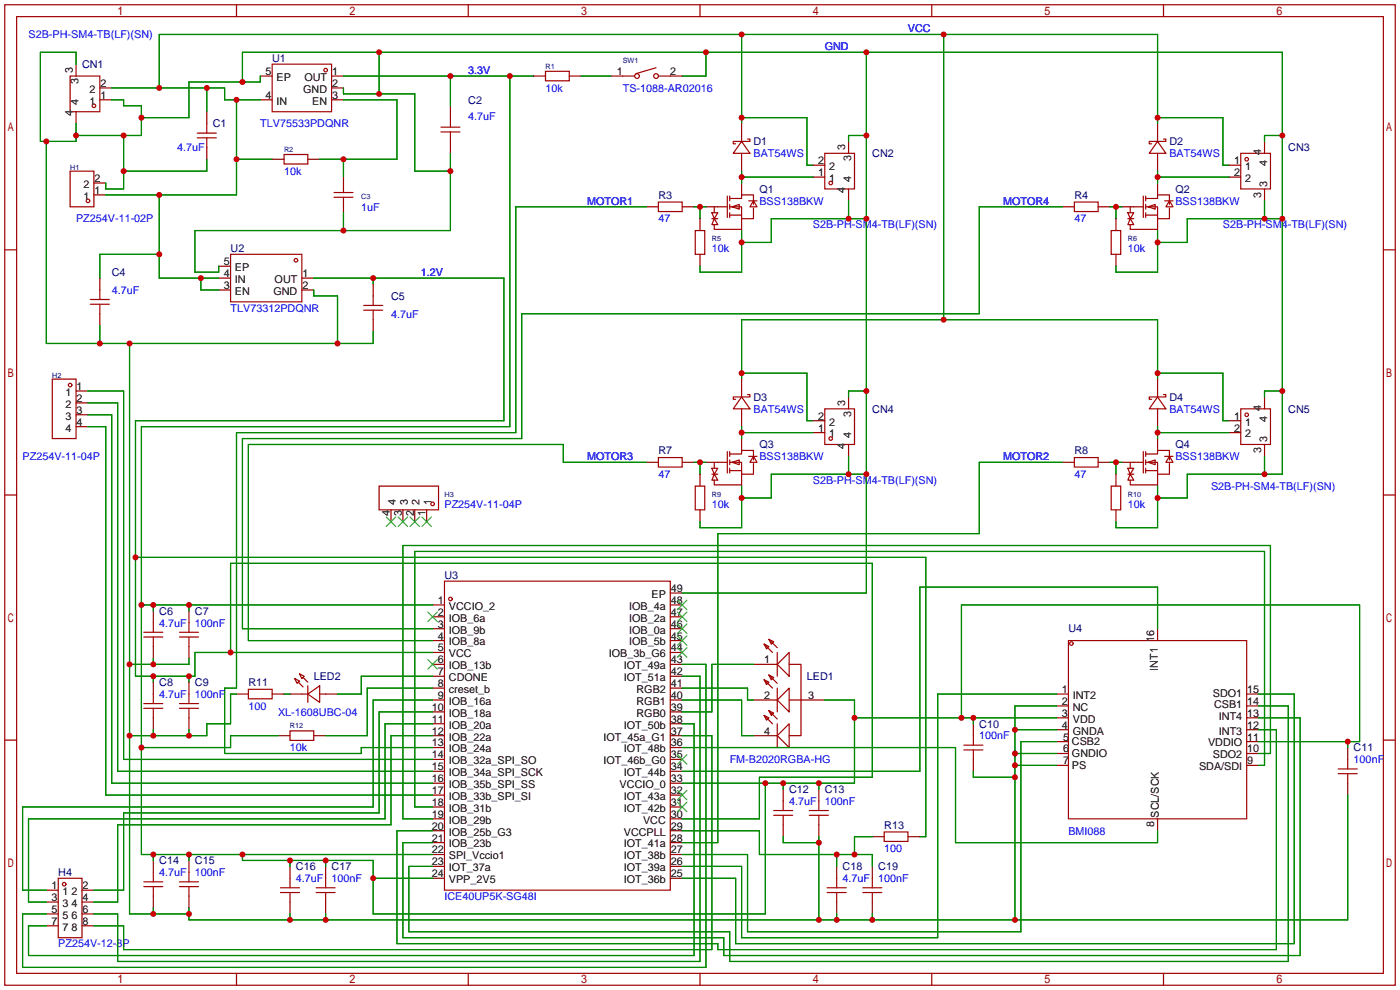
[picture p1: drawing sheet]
<svg xmlns="http://www.w3.org/2000/svg" width="299mm" height="212mm" viewBox="0 0 299 212" stroke-linecap="round" stroke-linejoin="round" font-family="sans-serif">
<g fill="none" stroke="#a10000" stroke-width=".25">
<path d="M1 1h297.2v209.6h-297.2zM3.6 3.6h292.1v204.4h-292.1zM15 16.3h6.3v7.6h-6.3zM50.5 1v2.6M58.2 13.7h12.7v10.2h-12.7zM100.1 1v2.6M116.6 15.2h5.1v2.1h-5.1zM133.1 16.3h2.5M140.2 14.5l-4.3 1.2M140.7 16.3h2.6M149.6 1v2.6M199.1 1v2.6"/>
<path d="M248.7 1v2.6M15 36.6h5.1v7.6h-5.1zM42.2 29.5h4M42.2 28.4h4M44.2 26.4v2M44.2 29.5v2M60.7 33h5.1v2.1h-5.1zM94.2 28.2h4.1M94.2 27.2h4.1M96.3 25.1v2.1M96.3 28.2v2M158.5 30.2l1.8 2.6h-3.6z"/>
<path d="M158.5 29v1.2M158.5 32.8v1.2M159.8 29.7h.5v.5h-3.6v.5h.5M176.3 32.8h6.3v7.6h-6.3zM247.4 30.2l1.8 2.6h-3.6zM247.4 29v1.2M247.4 32.8v1.2M248.7 29.7h.5v.5h-3.6v.5h.5M265.2 32.8h6.3v7.6h-6.3zM1 53.4h2.6M49.3 54.4h15.2v10.1h-15.2zM71.4 42.2h4"/>
<path d="M71.4 41.1h4M73.4 40.4v.7M73.4 42.2v.7M140.7 43.2h5.1v2h-5.1zM148.6 49.3h2v5.1h-2zM152.1 45.5h1.3l-.7 1.2zM152.1 46.7h1.3M152.7 46.7l.7 1.3h-1.3zM152.7 48v1h5.8M152.7 44.2v1.3M153.4 44.2h2M155.4 41.9v4.6"/>
<path d="M156 42.4h2.5v-.7h2.5v2M156 44.2h2.5v2.5h2.5v-2.3M156 46h2.5M156 41.9v1M156 43.7v1M156 45.5v1M156.5 44.2l1.5-.5v1zM160 42.9h1.8M161 42.9l.8 1.3h-1.5zM229.6 43.2h5.1v2h-5.1zM237.5 49.3h2v5.1h-2zM241 45.5h1.3l-.7 1.2z"/>
<path d="M241 46.7h1.3M241.6 46.7l.7 1.3h-1.3zM241.6 48v1h5.8M241.6 44.2v1.3M242.3 44.2h2M244.3 41.9v4.6M244.9 42.4h2.5v-.7h2.5v2M244.9 44.2h2.5v2.5h2.5v-2.3M244.9 46h2.5M244.9 41.9v1M244.9 43.7v1M244.9 45.5v1"/>
<path d="M245.4 44.2l1.5-.5v1zM248.9 42.9h1.8M249.9 42.9l.8 1.3h-1.5zM295.7 53.4h2.5M19.3 65h4.1M19.3 64h4.1M21.3 62v2M21.3 65v2.1M77.7 66.3h4.1M77.7 65.3h4.1M79.8 63.2v2.1M79.8 66.3v2"/>
<path d="M11.2 81h5.1v12.7h-5.1zM140.7 97.8h5.1v2h-5.1zM152.7 98.8v1.3M153.4 98.8h2M155.4 96.5v4.6M156 97h2.5v-.7h2.5v2M156 98.8h2.5v2.5h2.5v-2.2M156 96.5v1M156 98.3v1M156.5 98.8l1.5-.5v1zM158.5 84.8l1.8 2.6h-3.6zM158.5 83.6v1.2"/>
<path d="M158.5 87.4v1.2M159.8 84.3h.5v.5h-3.6v.5h.5M160 97.5h1.8M161 97.5l.8 1.3h-1.5zM176.3 87.4h6.3v7.6h-6.3zM229.6 97.8h5.1v2h-5.1zM241.6 98.8v1.3M242.3 98.8h2M244.3 96.5v4.6M244.9 97h2.5v-.7h2.5v2M244.9 98.8h2.5v2.5h2.5v-2.2M244.9 96.5v1"/>
<path d="M244.9 98.3v1M245.4 98.8l1.5-.5v1zM247.4 84.8l1.8 2.6h-3.6zM247.4 83.6v1.2M247.4 87.4v1.2M248.7 84.3h.5v.5h-3.6v.5h.5M248.9 97.5h1.8M249.9 97.5l.8 1.3h-1.5zM265.2 87.4h6.3v7.6h-6.3zM1 105.8h2.6M81 103.9h12.7v5.1h-12.7zM148.6 103.9h2v5.1h-2z"/>
<path d="M152.1 100.1h1.3l-.7 1.2zM152.1 101.3h1.3M152.7 101.3l.7 1.3h-1.3zM152.7 102.6v1h5.8M156 100.6h2.5M156 100.1v1M237.5 103.9h2v5.1h-2zM241 100.1h1.3l-.7 1.2zM241 101.3h1.3M241.6 101.3l.7 1.3h-1.3zM241.6 102.6v1h5.8M244.9 100.1v1"/>
<path d="M244.9 100.6h2.5M295.7 105.8h2.5M30.7 136.1h4.1M30.7 135.1h4.1M32.8 133.1v2M32.8 136.1v2.1M38.4 136.1h4M38.4 135.1h4M40.4 133.1v2M40.4 136.1v2.1M95 124.2h48.3v66h-48.3zM163.3 137.7l1 .5-.5 .5z"/>
<path d="M163.3 137.7l1.8 1.7M164.3 136.7l1.1 .5-.6 .5zM164.3 136.7l1.8 1.7M166.1 139.4v5.1M168.7 139.4v5.1l-2.6-2.5zM228.3 136.9h38.1v38.1h-38.1zM1 158.2h2.6M30.7 151.4h4.1M30.7 150.4h4.1M32.8 148.3v2.1M32.8 151.4v2M38.4 151.4h4"/>
<path d="M38.4 150.4h4M40.4 148.3v2.1M40.4 151.4v2M53.1 147.3h5.1v2.1h-5.1zM62 156.2h5.1v2h-5.1zM63 145l1 .5-.5 .6zM63.8 145.8l1 1M64 144l1 .5-.5 .5zM64.5 148.3h1.3M64.8 144.8l1 1M65.8 148.3l2.5-1.7v3.5zM65.8 146.6v3.5"/>
<path d="M68.3 148.3h1.3M163.3 145.3l1 .5-.5 .5zM163.3 152.9l1 .5-.5 .5zM163.3 145.3l1.8 1.8M163.3 152.9l1.8 1.8M164.3 144.3l1.1 .5-.6 .5zM164.3 151.9l1.1 .5-.6 .5zM164.3 144.3l1.8 1.8M164.3 151.9l1.8 1.8M166.1 147.1v5M166.1 154.7v5.1M168.7 147.1v5l-2.6-2.5z"/>
<path d="M168.7 154.7v5.1l-2.6-2.6zM168.7 142h2.5v15.2h-2.5M168.7 149.6h2.5M206 159.3h4.1M208 157.2v2.1M295.7 158.2h2.5M165.4 174.2h4M165.4 173.2h4M167.4 171.2v2M167.4 174.2v2.1M173 174.2h4M173 173.2h4"/>
<path d="M175 171.2v2M175 174.2v2.1M189 177.8h5.1v2h-5.1zM206 160.3h4.1M208 160.3v2M286 164.3h4.1M286 165.4h4.1M288 162.3v2M288 165.4v2M12.4 187.7h5.1v12.7h-5.1zM30.7 189.5h4.1M30.7 188.5h4.1"/>
<path d="M32.8 186.4v2.1M32.8 189.5v2M38.4 189.5h4M38.4 188.5h4M40.4 186.4v2.1M40.4 189.5v2M59.9 190.8h4.1M59.9 189.7h4.1M62 187.7v2M62 190.8v2M67.6 190.8h4M67.6 189.7h4"/>
<path d="M69.6 187.7v2M69.6 190.8v2M176.8 190.8h4M176.8 189.7h4M178.8 187.7v2M178.8 190.8v2M184.4 190.8h4.1M184.4 189.7h4.1M186.4 187.7v2M186.4 190.8v2M50.5 208v2.6M100.1 208v2.6"/>
<path d="M149.6 208v2.6M199.1 208v2.6M248.7 208v2.6"/>
<circle cx="69.6" cy="15" r=".38"/>
<circle cx="136.1" cy="16.3" r=".51"/>
<circle cx="140.2" cy="16.3" r=".51"/>
<circle cx="20.1" cy="22.6" r=".38"/>
<circle cx="177.5" cy="39.1" r=".38"/>
<circle cx="266.4" cy="34" r=".38"/>
<circle cx="18.8" cy="42.9" r=".38"/>
<circle cx="63.2" cy="55.6" r=".38"/>
<circle cx="15" cy="82.3" r=".38"/>
<circle cx="177.5" cy="93.7" r=".38"/>
<circle cx="266.4" cy="88.6" r=".38"/>
<circle cx="92.5" cy="107.7" r=".38"/>
<circle cx="96.3" cy="128" r=".38"/>
<circle cx="229" cy="137.5" r=".38"/>
<circle cx="13.7" cy="189" r=".38"/>
</g>
<g fill="none" stroke="#870000" stroke-width=".25">
<path d="M16.3 13.7v2.6M21.3 18.8h2.6M55.6 16.3h2.6M70.9 16.3h2.5M70.9 18.8h2.5M114 16.3h2.6M121.7 16.3h2.5M130.6 16.3h2.5M143.3 16.3h2.5M16.3 23.9v2.5M20.1 39.1h2.5M21.3 21.3h2.6"/>
<path d="M44.2 23.9v2.5M44.2 31.5v2.5M55.6 21.3h2.6M58.2 34h2.5M65.8 34h2.5M70.9 21.3h2.5M73.4 37.8v2.6M96.3 22.6v2.5M96.3 30.2v2.6M158.5 26.4v2.6M158.5 34v2.6M158.5 39.1v2.6"/>
<path d="M173.7 35.3h2.6M173.7 37.8h2.6M181.4 30.2v2.6M247.4 26.4v2.6M247.4 34v2.6M247.4 39.1v2.6M262.6 35.3h2.6M262.6 37.8h2.6M270.3 30.2v2.6M20.1 41.7h2.5M21.3 59.4v2.6M46.7 59.4h2.6"/>
<path d="M46.7 56.9h2.6M64.5 59.4h2.6M73.4 42.9v2.6M138.2 44.2h2.5M145.8 44.2h2.5M149.6 46.7v2.6M149.6 54.4v2.5M150.9 44.2h2.5M158.5 46.7v2.6M181.4 40.4v2.5M227.1 44.2h2.5M234.7 44.2h2.5"/>
<path d="M238.5 46.7v2.6M238.5 54.4v2.5M239.8 44.2h2.5M247.4 46.7v2.6M270.3 40.4v2.5M21.3 67.1v2.5M46.7 62h2.6M64.5 62h2.6M79.8 60.7v2.5M79.8 68.3v2.6M16.3 83.6h2.5M16.3 86.1h2.5"/>
<path d="M16.3 88.6h2.5M16.3 91.2h2.5M138.2 98.8h2.5M145.8 98.8h2.5M150.9 98.8h2.5M158.5 81v2.6M158.5 88.6v2.6M158.5 93.7v2.6M173.7 89.9h2.6M173.7 92.5h2.6M181.4 84.8v2.6M181.4 95v2.5"/>
<path d="M227.1 98.8h2.5M234.7 98.8h2.5M239.8 98.8h2.5M247.4 81v2.6M247.4 88.6v2.6M247.4 93.7v2.6M262.6 89.9h2.6M262.6 92.5h2.6M270.3 84.8v2.6M270.3 95v2.5M83.6 109v2.5M86.1 109v2.5"/>
<path d="M88.6 109v2.5M91.2 109v2.5M149.6 101.3v2.6M149.6 109v2.5M158.5 101.3v2.6M238.5 101.3v2.6M238.5 109v2.5M247.4 101.3v2.6M32.8 130.6v2.5M32.8 138.2v2.5M40.4 130.6v2.5M40.4 138.2v2.5"/>
<path d="M92.5 129.3h2.5M92.5 131.8h2.5M92.5 134.4h2.5M92.5 136.9h2.5M92.5 139.4h2.5M143.3 129.3h2.5M143.3 131.8h2.5M143.3 134.4h2.5M143.3 136.9h2.5M143.3 139.4h2.5M143.3 126.7h2.5M247.4 134.4v2.5"/>
<path d="M32.8 145.8v2.5M32.8 153.4v2.6M40.4 145.8v2.5M40.4 153.4v2.6M50.5 148.3h2.6M58.2 148.3h2.5M59.4 157.2h2.6M62 148.3h2.5M67.1 157.2h2.5M69.6 148.3h2.5M92.5 142h2.5M92.5 144.5h2.5"/>
<path d="M92.5 147.1h2.5M92.5 149.6h2.5M92.5 152.1h2.5M92.5 154.7h2.5M92.5 157.2h2.5M92.5 159.8h2.5M143.3 142h2.5M143.3 144.5h2.5M143.3 147.1h2.5M143.3 149.6h2.5M143.3 152.1h2.5M143.3 154.7h2.5"/>
<path d="M143.3 157.2h2.5M143.3 159.8h2.5M161 142h5.1M161 149.6h5.1M161 157.2h5.1M171.2 149.6h5.1M208 154.7v2.5M225.8 148.3h2.5M225.8 150.9h2.5M225.8 153.4h2.5M225.8 156h2.5M225.8 158.5h2.5"/>
<path d="M266.4 148.3h2.6M266.4 150.9h2.6M266.4 153.4h2.6M266.4 156h2.6M266.4 158.5h2.6M288 159.8v2.5M92.5 162.3h2.5M92.5 164.8h2.5M92.5 167.4h2.5M92.5 169.9h2.5M92.5 172.5h2.5M92.5 175h2.5"/>
<path d="M92.5 177.5h2.5M143.3 162.3h2.5M143.3 164.8h2.5M143.3 167.4h2.5M143.3 169.9h2.5M143.3 172.5h2.5M143.3 175h2.5M143.3 177.5h2.5M167.4 168.7v2.5M167.4 176.3v2.5M175 168.7v2.5M175 176.3v2.5"/>
<path d="M186.4 178.8h2.6M194.1 178.8h2.5M208 162.3v2.5M225.8 161h2.5M225.8 163.6h2.5M247.4 175v2.5M266.4 161h2.6M266.4 163.6h2.6M288 167.4v2.5M9.9 190.2h2.5M9.9 197.9h2.5M9.9 192.8h2.5"/>
<path d="M9.9 195.3h2.5M17.5 190.2h2.6M17.5 197.9h2.6M17.5 192.8h2.6M17.5 195.3h2.6M32.8 183.9v2.5M32.8 191.5v2.6M40.4 183.9v2.5M40.4 191.5v2.6M62 185.2v2.5M62 192.8v2.5M69.6 185.2v2.5"/>
<path d="M69.6 192.8v2.5M92.5 180.1h2.5M92.5 182.6h2.5M92.5 185.2h2.5M92.5 187.7h2.5M143.3 180.1h2.5M143.3 182.6h2.5M143.3 185.2h2.5M143.3 187.7h2.5M178.8 185.2v2.5M178.8 192.8v2.5M186.4 185.2v2.5"/>
<path d="M186.4 192.8v2.5"/>
</g>
<g fill="none" stroke="#3c3" stroke-width=".25">
<path d="M82.5 110.5l2.1 2M84.6 110.5l-2.1 2M85.1 110.5l2 2M87.1 110.5l-2 2M87.6 110.5l2.1 2M89.7 110.5l-2.1 2M90.2 110.5l2 2M92.2 110.5l-2 2M91.4 130.8l2.1 2M93.5 130.8l-2.1 2M144.8 138.4l2 2.1M144.8 135.9l2 2"/>
<path d="M144.8 133.4l2 2M144.8 130.8l2 2M144.8 128.3l2 2M146.8 138.4l-2 2.1M146.8 135.9l-2 2M146.8 133.4l-2 2M146.8 130.8l-2 2M146.8 128.3l-2 2M91.4 141l2.1 2M93.5 141l-2.1 2M144.8 171.5l2 2M144.8 168.9l2 2"/>
<path d="M144.8 161.3l2 2M146.8 171.5l-2 2M146.8 168.9l-2 2M146.8 161.3l-2 2"/>
</g>
<g fill="none" stroke="#008700" stroke-width=".25">
<path d="M16.3 13.7v-2.5h-7.7v19h7.7v-3.8M23.9 18.8h24.1v2.5h7.6M34 18.8v-11.4h213.4v19M44.2 18.8v5.1M51.8 17.5v-6.3h222.3v90.1h-20.4v5.1h-6.3M55.6 16.3v1.2h-15.2v7.6h-10.2M73.4 18.8v1.3h15.2v16.5h7.7M73.4 16.3h40.6M81 11.2v8.9M96.3 16.3v6.3M109 16.3v74.9h-78.8v91.4h62.3M124.2 16.3h6.4"/>
<path d="M150.9 11.2v5.1h-5.1M158.5 7.4v19M185.2 11.2v115.5h-39.4M201.7 7.4v60.9M9.9 30.2v43.2h69.9v-2.5M23.9 21.3h2.5v1.3h3.8v6.4h-13.9M26.4 29v11.4h-3.8v-1.3M44.2 34v2.6h-17.8M50.5 21.3v20.4h-27.9M50.5 34h7.7M73.4 21.3h11.4v12.7h-16.5M73.4 34v3.8"/>
<path d="M96.3 32.8v16.5h-54.6v8.9h5v-1.3M158.5 36.6v2.5M158.5 25.1h14v10.2h1.2M158.5 37.8h15.2M185.2 29h-3.8v1.2M247.4 25.1h14v10.2h1.2M247.4 36.6v2.5M247.4 37.8h15.2M274.1 29h-3.8v1.2M34 41.7v17.7h12.7M34 54.4h-12.7v5M42.9 59.4v2.6h3.8"/>
<path d="M67.1 59.4h40.6v30.5h-78.7v54.6h12.7v-5.1h50.8M73.4 45.5v3.8M79.8 59.4v1.3M138.2 44.2h-28v48.3h-59.7v54.6h-2.5v13.9h29.2v-1.2h15.3M148.3 44.2h2.6M149.6 44.2v2.5M158.5 49.3v8.9h-8.9v-1.3M181.4 42.9v3.8M185.2 46.7h-20.4v5.1h-6.3M227.1 44.2h-17.8v22.9h-97.8v26.6h-59.7v40.7h40.7M237.2 44.2h2.6M238.5 44.2v2.5"/>
<path d="M247.4 49.3v8.9h-8.9v-1.3M270.3 42.9v3.8M274.1 46.7h-20.4v5.1h-6.3M21.3 69.6v3.8M27.7 73.4v121.9h12.7M67.1 62v1.2h5v10.2M158.5 79.8h14v10.1h1.2M247.4 79.8h14v10.1h1.2M18.8 86.1h6.3v78.7h67.4M18.8 88.6h5.1v78.8h68.6M18.8 91.2h3.8v78.7h69.9M18.8 83.6h7.6v78.7h66.1"/>
<path d="M138.2 98.8h-17.8v-3.8h-67.3v41.9h39.4M148.3 98.8h2.6M149.6 98.8v2.5M158.5 81v-12.7h88.9v12.7M158.5 91.2v2.5M158.5 92.5h15.2M181.4 97.5v3.8M185.2 83.6h-3.8v1.2M227.1 98.8h-17.8v15.2h-55.9v66.1h-7.6M237.2 98.8h2.6M238.5 98.8v2.5M247.4 91.2v2.5"/>
<path d="M247.4 92.5h15.2M270.3 97.5v3.8M274.1 83.6h-3.8v1.2M29 119.1h168.9v59.7h-1.3M158.5 103.9v8.9h-8.9v-1.3M185.2 101.3h-20.4v5.1h-6.3M247.4 103.9v8.9h-8.9v-1.3M30.2 129.3h62.3M32.8 129.3v1.3M40.4 129.3v1.3M49.3 139.4v-19h137.1v45.7h-24.1v8.9h-16.5M247.4 134.4v-8.9h-50.8v39.3h-50.8"/>
<path d="M32.8 140.7v1.3M32.8 144.5v1.3M32.8 156v1.2M40.4 140.7v1.3h-12.7M40.4 144.5v1.3M40.4 156v1.2M50.5 148.3h-1.2v6.4h-5.1v2.5h-16.5M59.4 157.2h-10.1v2.6h-19.1M60.7 148.3h1.3M92.5 149.6h-12.7v22.9h-75v17.7h5.1M92.5 144.5h-15.3v3.8h-5.1M92.5 154.7h-10.2v20.3h-76.2v17.8h3.8"/>
<path d="M92.5 147.1h-14v10.1h-8.9M92.5 157.2h-8.9v19.1h-58.5v16.5h-5M92.5 152.1h-11.5v21.6h-54.6v16.5h-6.3M145.8 149.6h12.7v7.6h2.5M145.8 159.8h58.4v20.3h43.2v-2.6M145.8 144.5h3.8v61h-124.5v-10.2h-5M145.8 147.1h14v2.5h1.2M145.8 157.2h6.3v45.7h-125.7v-5h-6.3M145.8 142h5.1v64.8h-146.1v-11.5h5.1M145.8 154.7h2.5v49.5h-142.2v-6.3h3.8M161 142h-8.9v10.1h-6.3M176.3 149.6h6.3v17.8h-36.8"/>
<path d="M182.6 153.4h43.2M205.5 153.4v-24.1h85.1v29.2h-21.6M208 153.4v1.3M216.9 156h8.9M225.8 148.3h-25.4v52.1h-41.9v-15.2h-12.7M225.8 158.5h-7.6v40.6h-58.4v-16.5h-14M225.8 150.9h-8.9v45.7M269 156h3.8v46.9h-119.4v-1.2h-68.6v-24.2h7.7M269 148.3h7.6v53.4h-119.4v-14h-11.4M269 153.4h8.9v50.8h-123.2v-3.8h-68.6v-20.3h6.4M269 150.9h6.3v54.6h-119.3v-6.4h-68.6v-13.9h5.1M288 158.5v1.3"/>
<path d="M145.8 177.5h16.5v5.1h24.1v2.6M163.6 167.4v27.9h-83.8v-11.4h-28v-1.3M167.4 167.4v1.3M167.4 178.8v1.3h7.6M175 167.4v1.3M175 178.8v17.8M186.4 178.8h-3.8v3.8M208 164.8v1.3h8.9M216.9 161h8.9M216.9 163.6h8.9M269 161h2.5v-44.4h-185.4v58.4h6.4M269 163.6h1.3v-45.7h-181.7v54.6h3.9"/>
<path d="M288 169.9v26.7h-247.6v-2.5M32.8 182.6v1.3M32.8 194.1v1.2M40.4 182.6v1.3M62 183.9v1.3M62 195.3v1.3M69.6 183.9v1.3M69.6 195.3v1.3M79.8 187.7h12.7M178.8 182.6v2.6M178.8 195.3v1.3M186.4 195.3v1.3"/>
</g>
<g fill="#c00">
<circle cx="50.5" cy="21.3" r=".63"/>
<circle cx="44.2" cy="18.8" r=".63"/>
<circle cx="34" cy="18.8" r=".63"/>
<circle cx="158.5" cy="7.4" r=".63"/>
<circle cx="158.5" cy="25.1" r=".63"/>
<circle cx="201.7" cy="7.4" r=".63"/>
<circle cx="247.4" cy="25.1" r=".63"/>
<circle cx="201.7" cy="68.3" r=".63"/>
<circle cx="247.4" cy="79.8" r=".63"/>
<circle cx="158.5" cy="79.8" r=".63"/>
<circle cx="50.5" cy="34" r=".63"/>
<circle cx="34" cy="41.7" r=".63"/>
<circle cx="34" cy="54.4" r=".63"/>
<circle cx="42.9" cy="59.4" r=".63"/>
<circle cx="73.4" cy="34" r=".63"/>
<circle cx="79.8" cy="59.4" r=".63"/>
<circle cx="29" cy="119.1" r=".63"/>
<circle cx="32.8" cy="144.5" r=".63"/>
<circle cx="40.4" cy="144.5" r=".63"/>
<circle cx="49.3" cy="139.4" r=".63"/>
<circle cx="247.4" cy="37.8" r=".63"/>
<circle cx="238.5" cy="44.2" r=".63"/>
<circle cx="247.4" cy="92.5" r=".63"/>
<circle cx="238.5" cy="98.8" r=".63"/>
<circle cx="158.5" cy="37.8" r=".63"/>
<circle cx="149.6" cy="44.2" r=".63"/>
<circle cx="158.5" cy="92.5" r=".63"/>
<circle cx="149.6" cy="98.8" r=".63"/>
<circle cx="182.6" cy="182.6" r=".63"/>
<circle cx="178.8" cy="182.6" r=".63"/>
<circle cx="175" cy="180.1" r=".63"/>
<circle cx="175" cy="196.6" r=".63"/>
<circle cx="69.6" cy="196.6" r=".63"/>
<circle cx="62" cy="196.6" r=".63"/>
<circle cx="40.4" cy="195.3" r=".63"/>
<circle cx="32.8" cy="195.3" r=".63"/>
<circle cx="27.7" cy="157.2" r=".63"/>
<circle cx="27.7" cy="142" r=".63"/>
<circle cx="32.8" cy="142" r=".63"/>
<circle cx="27.7" cy="73.4" r=".63"/>
<circle cx="72.1" cy="73.4" r=".63"/>
<circle cx="21.3" cy="73.4" r=".63"/>
<circle cx="9.9" cy="30.2" r=".63"/>
<circle cx="16.3" cy="29" r=".63"/>
<circle cx="26.4" cy="29" r=".63"/>
<circle cx="30.2" cy="25.1" r=".63"/>
<circle cx="51.8" cy="17.5" r=".63"/>
<circle cx="81" cy="11.2" r=".63"/>
<circle cx="81" cy="20.1" r=".63"/>
<circle cx="96.3" cy="36.6" r=".63"/>
<circle cx="73.4" cy="49.3" r=".63"/>
<circle cx="150.9" cy="11.2" r=".63"/>
<circle cx="185.2" cy="11.2" r=".63"/>
<circle cx="185.2" cy="29" r=".63"/>
<circle cx="185.2" cy="46.7" r=".63"/>
<circle cx="181.4" cy="46.7" r=".63"/>
<circle cx="158.5" cy="51.8" r=".63"/>
<circle cx="185.2" cy="83.6" r=".63"/>
<circle cx="185.2" cy="101.3" r=".63"/>
<circle cx="181.4" cy="101.3" r=".63"/>
<circle cx="158.5" cy="106.4" r=".63"/>
<circle cx="274.1" cy="29" r=".63"/>
<circle cx="274.1" cy="46.7" r=".63"/>
<circle cx="274.1" cy="83.6" r=".63"/>
<circle cx="270.3" cy="101.3" r=".63"/>
<circle cx="247.4" cy="106.4" r=".63"/>
<circle cx="270.3" cy="46.7" r=".63"/>
<circle cx="247.4" cy="51.8" r=".63"/>
<circle cx="26.4" cy="36.6" r=".63"/>
<circle cx="32.8" cy="157.2" r=".63"/>
<circle cx="40.4" cy="157.2" r=".63"/>
<circle cx="178.8" cy="196.6" r=".63"/>
<circle cx="186.4" cy="196.6" r=".63"/>
<circle cx="216.9" cy="196.6" r=".63"/>
<circle cx="216.9" cy="166.1" r=".63"/>
<circle cx="216.9" cy="163.6" r=".63"/>
<circle cx="216.9" cy="161" r=".63"/>
<circle cx="216.9" cy="156" r=".63"/>
<circle cx="96.3" cy="16.3" r=".63"/>
<circle cx="109" cy="16.3" r=".63"/>
<circle cx="30.2" cy="129.3" r=".63"/>
<circle cx="32.8" cy="129.3" r=".63"/>
<circle cx="40.4" cy="129.3" r=".63"/>
<circle cx="30.2" cy="159.8" r=".63"/>
<circle cx="32.8" cy="182.6" r=".63"/>
<circle cx="40.4" cy="182.6" r=".63"/>
<circle cx="51.8" cy="182.6" r=".63"/>
<circle cx="62" cy="183.9" r=".63"/>
<circle cx="69.6" cy="183.9" r=".63"/>
<circle cx="79.8" cy="187.7" r=".63"/>
<circle cx="163.6" cy="167.4" r=".63"/>
<circle cx="167.4" cy="167.4" r=".63"/>
<circle cx="175" cy="167.4" r=".63"/>
<circle cx="182.6" cy="153.4" r=".63"/>
<circle cx="205.5" cy="153.4" r=".63"/>
<circle cx="288" cy="158.5" r=".63"/>
<circle cx="208" cy="153.4" r=".63"/>
</g>
<g font-size="2.3" fill="#00f">
<text x="6.1" y="8.2">S2B-PH-SM4-TB(LF)(SN)</text>
<text x="176.3" y="10.7">GND</text>
<text x="194.1" y="6.9">VCC</text>
<text x="100.1" y="15.8">3.3V</text>
<text x="116.6" y="19.6">10k</text>
<text x="133.1" y="19.6">TS-1088-AR02016</text>
<text x="55.6" y="27.2">TLV75533PDQNR</text>
<text x="100.1" y="25.7">4.7uF</text>
<text x="37.8" y="32.3">4.7uF</text>
<text x="161" y="33.6">BAT54WS</text>
<text x="249.9" y="33.6">BAT54WS</text>
<text x="60.7" y="37.4">10k</text>
<text x="16.3" y="47.5">PZ254V-11-02P</text>
<text x="77.2" y="45">1uF</text>
<text x="125.5" y="43.7">MOTOR1</text>
<text x="140.7" y="47.5">47</text>
<text x="162.3" y="43.7">BSS138BKW</text>
<text x="214.4" y="43.7">MOTOR4</text>
<text x="229.6" y="47.5">47</text>
<text x="251.2" y="43.7">BSS138BKW</text>
<text x="152.1" y="53.9">10k</text>
<text x="173.7" y="48.8">S2B-PH-SM4-TB(LF)(SN)</text>
<text x="241" y="53.9">10k</text>
<text x="261.4" y="48.8">S2B-PH-SM4-TB(LF)(SN)</text>
<text x="89.9" y="59">1.2V</text>
<text x="23.9" y="62.8">4.7uF</text>
<text x="49.3" y="66.6">TLV73312PDQNR</text>
<text x="83.6" y="67.9">4.7uF</text>
<text x="161" y="88.2">BAT54WS</text>
<text x="249.9" y="88.2">BAT54WS</text>
<text x="4.8" y="98.3">PZ254V-11-04P</text>
<text x="125.5" y="98.3">MOTOR3</text>
<text x="162.3" y="98.3">BSS138BKW</text>
<text x="214.4" y="98.3">MOTOR2</text>
<text x="251.2" y="98.3">BSS138BKW</text>
<text x="140.7" y="102.2">47</text>
<text x="173.7" y="103.4">S2B-PH-SM4-TB(LF)(SN)</text>
<text x="229.6" y="102.2">47</text>
<text x="258.8" y="104.7">S2B-PH-SM4-TB(LF)(SN)</text>
<text x="95" y="108.5">PZ254V-11-04P</text>
<text x="152.1" y="108.5">10k</text>
<text x="241" y="108.5">10k</text>
<text x="34" y="133.9">4.7uF</text>
<text x="41.7" y="133.9">100nF</text>
<text x="34" y="149.1">4.7uF</text>
<text x="41.7" y="149.1">100nF</text>
<text x="53.1" y="151.7">100</text>
<text x="59.4" y="153">XL-1608UBC-04</text>
<text x="62" y="160.6">10k</text>
<text x="209.3" y="158">100nF</text>
<text x="156" y="163.1">FM-B2020RGBA-HG</text>
<text x="289.3" y="163.1">100nF</text>
<text x="168.7" y="172">4.7uF</text>
<text x="176.3" y="172">100nF</text>
<text x="228.3" y="178.4">BMI088</text>
<text x="189" y="182.2">100</text>
<text x="34" y="187.2">4.7uF</text>
<text x="41.7" y="187.2">100nF</text>
<text x="63.2" y="188.5">4.7uF</text>
<text x="70.9" y="188.5">100nF</text>
<text x="180.1" y="188.5">4.7uF</text>
<text x="187.7" y="188.5">100nF</text>
<text x="95" y="192.3">ICE40UP5K-SG48I</text>
<text x="12.4" y="202.5">PZ254V-12-8P</text>
</g>
<g font-size="2.3">
<text x="15.5" y="15.6" transform="rotate(-90 15.5 15.6)">3</text>
<text x="16.8" y="18" transform="rotate(-90 16.8 18)">3</text>
<text x="56.8" y="16">5</text>
<text x="59.1" y="17.3">EP</text>
<text x="65.1" y="17.3">OUT</text>
<text x="71" y="16">1</text>
<text x="131.8" y="16">1</text>
<text x="143.3" y="16">2</text>
<text x="16.8" y="22.5" transform="rotate(-90 16.8 22.5)">4</text>
<text x="19.1" y="22.4">1</text>
<text x="19.1" y="19.8">2</text>
<text x="21.5" y="21.1">1</text>
<text x="21.5" y="18.6">2</text>
<text x="56.8" y="21.1">4</text>
<text x="59.1" y="22.4">IN</text>
<text x="64.8" y="19.8">GND</text>
<text x="66.7" y="22.4">EN</text>
<text x="71" y="21.1">3</text>
<text x="71" y="18.6">2</text>
<text x="15.5" y="24.8" transform="rotate(-90 15.5 24.8)">4</text>
<text x="174.9" y="35.1">2</text>
<text x="180.6" y="32.2" transform="rotate(-90 180.6 32.2)">3</text>
<text x="181.9" y="34.5" transform="rotate(-90 181.9 34.5)">3</text>
<text x="263.8" y="35.1">1</text>
<text x="269.5" y="33.1" transform="rotate(-90 269.5 33.1)">4</text>
<text x="270.8" y="35.5" transform="rotate(-90 270.8 35.5)">4</text>
<text x="17.8" y="40.2">2</text>
<text x="20.2" y="41.4">1</text>
<text x="20.2" y="38.9">2</text>
<text x="174.9" y="37.6">1</text>
<text x="177.2" y="38.9">1</text>
<text x="177.2" y="36.3">2</text>
<text x="180.6" y="41.3" transform="rotate(-90 180.6 41.3)">4</text>
<text x="181.9" y="39" transform="rotate(-90 181.9 39)">4</text>
<text x="263.8" y="37.6">2</text>
<text x="266.1" y="36.3">1</text>
<text x="266.1" y="38.9">2</text>
<text x="270.8" y="39.9" transform="rotate(-90 270.8 39.9)">3</text>
<text x="17.8" y="42.7">1</text>
<text x="269.5" y="42.3" transform="rotate(-90 269.5 42.3)">3</text>
<text x="47.9" y="59.2">4</text>
<text x="47.9" y="56.7">5</text>
<text x="50.2" y="57.9">EP</text>
<text x="64.6" y="59.2">1</text>
<text x="47.9" y="61.7">3</text>
<text x="50.2" y="63">EN</text>
<text x="50.2" y="60.5">IN</text>
<text x="58.4" y="63">GND</text>
<text x="58.7" y="60.5">OUT</text>
<text x="64.6" y="61.7">2</text>
<text x="16.4" y="83.3">1</text>
<text x="14" y="84.6">1</text>
<text x="14" y="87.1">2</text>
<text x="14" y="89.7">3</text>
<text x="16.4" y="85.9">2</text>
<text x="16.4" y="88.4">3</text>
<text x="174.9" y="89.7">2</text>
<text x="180.6" y="86.8" transform="rotate(-90 180.6 86.8)">3</text>
<text x="181.9" y="89.1" transform="rotate(-90 181.9 89.1)">3</text>
<text x="263.8" y="89.7">1</text>
<text x="269.5" y="87.7" transform="rotate(-90 269.5 87.7)">4</text>
<text x="14" y="92.2">4</text>
<text x="16.4" y="91">4</text>
<text x="174.9" y="92.2">1</text>
<text x="177.2" y="93.5">1</text>
<text x="177.2" y="91">2</text>
<text x="180.6" y="95.9" transform="rotate(-90 180.6 95.9)">4</text>
<text x="181.9" y="93.6" transform="rotate(-90 181.9 93.6)">4</text>
<text x="263.8" y="92.2">2</text>
<text x="266.1" y="91">1</text>
<text x="266.1" y="93.5">2</text>
<text x="270.8" y="94.5" transform="rotate(-90 270.8 94.5)">3</text>
<text x="270.8" y="90.1" transform="rotate(-90 270.8 90.1)">4</text>
<text x="269.5" y="96.9" transform="rotate(-90 269.5 96.9)">3</text>
<text x="83.3" y="110.4" transform="rotate(-90 83.3 110.4)">4</text>
<text x="84.6" y="108" transform="rotate(-90 84.6 108)">4</text>
<text x="85.9" y="110.4" transform="rotate(-90 85.9 110.4)">3</text>
<text x="87.1" y="108" transform="rotate(-90 87.1 108)">3</text>
<text x="88.4" y="110.4" transform="rotate(-90 88.4 110.4)">2</text>
<text x="89.7" y="108" transform="rotate(-90 89.7 108)">2</text>
<text x="91" y="110.4" transform="rotate(-90 91 110.4)">1</text>
<text x="92.2" y="108" transform="rotate(-90 92.2 108)">1</text>
<text x="93.6" y="129.1">1</text>
<text x="93.6" y="131.6">2</text>
<text x="95.9" y="130.3">VCCIO_2</text>
<text x="134.5" y="130.3">IOB_4a</text>
<text x="139.2" y="127.8">EP</text>
<text x="143.4" y="131.6">47</text>
<text x="143.4" y="129.1">48</text>
<text x="143.4" y="126.5">49</text>
<text x="93.6" y="134.1">3</text>
<text x="93.6" y="136.7">4</text>
<text x="95.9" y="132.9">IOB_6a</text>
<text x="95.9" y="135.4">IOB_9b</text>
<text x="95.9" y="137.9">IOB_8a</text>
<text x="134.5" y="137.9">IOB_5b</text>
<text x="134.5" y="135.4">IOB_0a</text>
<text x="134.5" y="132.9">IOB_2a</text>
<text x="143.4" y="136.7">45</text>
<text x="143.4" y="134.1">46</text>
<text x="246.7" y="137.3" transform="rotate(-90 246.7 137.3)">16</text>
<text x="93.6" y="139.2">5</text>
<text x="93.6" y="141.8">6</text>
<text x="95.9" y="140.5">VCC</text>
<text x="95.9" y="143">IOB_13b</text>
<text x="130.1" y="140.5">IOB_3b_G6</text>
<text x="133.3" y="143">IOT_49a</text>
<text x="143.4" y="141.8">43</text>
<text x="143.4" y="139.2">44</text>
<text x="163.3" y="141.8">1</text>
<text x="247.4" y="143.3" transform="rotate(-90 247.4 143.3)">INT1</text>
<text x="93.6" y="144.3">7</text>
<text x="93.6" y="146.8">8</text>
<text x="93.6" y="149.4">9</text>
<text x="95.9" y="145.6">CDONE</text>
<text x="95.9" y="148.1">creset_b</text>
<text x="133.3" y="145.6">IOT_51a</text>
<text x="136" y="148.1">RGB2</text>
<text x="143.4" y="149.4">40</text>
<text x="143.4" y="146.8">41</text>
<text x="143.4" y="144.3">42</text>
<text x="163.3" y="149.4">2</text>
<text x="172.7" y="149.4">3</text>
<text x="226.9" y="148.1">1</text>
<text x="229.3" y="149.4">INT2</text>
<text x="259.2" y="148.9">SDO1</text>
<text x="266.6" y="148.1">15</text>
<text x="92.3" y="151.9">10</text>
<text x="92.3" y="154.5">11</text>
<text x="95.9" y="150.6">IOB_16a</text>
<text x="95.9" y="153.2">IOB_18a</text>
<text x="95.9" y="155.7">IOB_20a</text>
<text x="133.3" y="155.7">IOT_50b</text>
<text x="136" y="153.2">RGB0</text>
<text x="136" y="150.6">RGB1</text>
<text x="143.4" y="154.5">38</text>
<text x="143.4" y="151.9">39</text>
<text x="226.9" y="150.6">2</text>
<text x="226.9" y="153.2">3</text>
<text x="226.9" y="155.7">4</text>
<text x="229.3" y="151.9">NC</text>
<text x="229.3" y="154.5">VDD</text>
<text x="259.5" y="151.4">CSB1</text>
<text x="260.5" y="153.9">INT4</text>
<text x="266.6" y="155.7">12</text>
<text x="266.6" y="153.2">13</text>
<text x="266.6" y="150.6">14</text>
<text x="92.3" y="157">12</text>
<text x="92.3" y="159.5">13</text>
<text x="95.9" y="158.3">IOB_22a</text>
<text x="95.9" y="160.8">IOB_24a</text>
<text x="129" y="158.3">IOT_45a_G1</text>
<text x="133.3" y="160.8">IOT_48b</text>
<text x="143.4" y="159.5">36</text>
<text x="143.4" y="157">37</text>
<text x="163.3" y="157">4</text>
<text x="227.2" y="158.3">5</text>
<text x="227.2" y="160.8">6</text>
<text x="229.1" y="159.3">CSB2</text>
<text x="229.1" y="161.8">GNDIO</text>
<text x="229.3" y="157">GNDA</text>
<text x="258.2" y="159.5">VDDIO</text>
<text x="260.5" y="157">INT3</text>
<text x="266.6" y="160.8">10</text>
<text x="266.6" y="158.3">11</text>
<text x="92.3" y="162.1">14</text>
<text x="92.3" y="164.6">15</text>
<text x="92.3" y="167.2">16</text>
<text x="95.9" y="163.3">IOB_32a_SPI_SO</text>
<text x="95.9" y="165.9">IOB_34a_SPI_SCK</text>
<text x="129" y="163.3">IOT_46b_G0</text>
<text x="133.3" y="165.9">IOT_44b</text>
<text x="143.4" y="167.2">33</text>
<text x="143.4" y="164.6">34</text>
<text x="143.4" y="162.1">35</text>
<text x="227.2" y="163.3">7</text>
<text x="229.1" y="164.4">PS</text>
<text x="256.3" y="164.6">SDA/SDI</text>
<text x="259.2" y="162.1">SDO2</text>
<text x="266.6" y="163.3">9</text>
<text x="92.3" y="169.7">17</text>
<text x="92.3" y="172.2">18</text>
<text x="95.9" y="168.4">IOB_35b_SPI_SS</text>
<text x="95.9" y="171">IOB_33b_SPI_SI</text>
<text x="95.9" y="173.5">IOB_31b</text>
<text x="132.4" y="168.4">VCCIO_0</text>
<text x="133.3" y="173.5">IOT_42b</text>
<text x="133.3" y="171">IOT_43a</text>
<text x="143.4" y="172.2">31</text>
<text x="143.4" y="169.7">32</text>
<text x="92.3" y="174.8">19</text>
<text x="92.3" y="177.3">20</text>
<text x="92.3" y="179.9">21</text>
<text x="95.9" y="176">IOB_29b</text>
<text x="95.9" y="178.6">IOB_25b_G3</text>
<text x="133.3" y="178.6">VCCPLL</text>
<text x="137.4" y="176">VCC</text>
<text x="143.4" y="179.9">28</text>
<text x="143.4" y="177.3">29</text>
<text x="143.4" y="174.8">30</text>
<text x="246.7" y="176.6" transform="rotate(-90 246.7 176.6)">8</text>
<text x="247.7" y="174.7" transform="rotate(-90 247.7 174.7)">SCL/SCK</text>
<text x="92.3" y="182.4">22</text>
<text x="92.3" y="184.9">23</text>
<text x="95.9" y="181.1">IOB_23b</text>
<text x="95.9" y="183.7">SPI_Vccio1</text>
<text x="133.3" y="183.7">IOT_38b</text>
<text x="133.3" y="181.1">IOT_41a</text>
<text x="143.4" y="184.9">26</text>
<text x="143.4" y="182.4">27</text>
<text x="11" y="190">1</text>
<text x="13.4" y="191.3">1</text>
<text x="15.3" y="191.3">2</text>
<text x="17.7" y="190">2</text>
<text x="92.3" y="187.5">24</text>
<text x="95.9" y="186.2">IOT_37a</text>
<text x="95.9" y="188.7">VPP_2V5</text>
<text x="133.3" y="188.7">IOT_36b</text>
<text x="133.3" y="186.2">IOT_39a</text>
<text x="143.4" y="187.5">25</text>
<text x="11" y="192.6">3</text>
<text x="11" y="195.1">5</text>
<text x="11" y="197.6">7</text>
<text x="13.4" y="193.8">3</text>
<text x="13.4" y="196.4">5</text>
<text x="15.3" y="196.4">6</text>
<text x="15.3" y="193.8">4</text>
<text x="17.7" y="197.6">8</text>
<text x="17.7" y="195.1">6</text>
<text x="17.7" y="192.6">4</text>
<text x="13.4" y="198.9">7</text>
<text x="15.3" y="198.9">8</text>
</g>
<g font-size="2.3" fill="#000080">
<text x="17.5" y="14.5">CN1</text>
<text x="58.2" y="13.3">U1</text>
<text x="100.1" y="22.1">C2</text>
<text x="45.5" y="27.2">C1</text>
<text x="161" y="31">D1</text>
<text x="186.4" y="33.6">CN2</text>
<text x="249.9" y="31">D2</text>
<text x="275.3" y="32.3">CN3</text>
<text x="162.3" y="41.2">Q1</text>
<text x="251.2" y="41.2">Q2</text>
<text x="140.7" y="42.5">R3</text>
<text x="229.6" y="42.5">R4</text>
<text x="49.3" y="53.9">U2</text>
<text x="23.9" y="59">C4</text>
<text x="83.6" y="64.1">C5</text>
<text x="161" y="85.6">D3</text>
<text x="186.4" y="88.2">CN4</text>
<text x="249.9" y="85.6">D4</text>
<text x="275.3" y="88.2">CN5</text>
<text x="162.3" y="95.8">Q3</text>
<text x="251.2" y="95.8">Q4</text>
<text x="140.7" y="97.1">R7</text>
<text x="229.6" y="97.1">R8</text>
<text x="95" y="123.7">U3</text>
<text x="34" y="131.4">C6</text>
<text x="41.7" y="131.4">C7</text>
<text x="228.3" y="135.2">U4</text>
<text x="34" y="146.6">C8</text>
<text x="41.7" y="146.6">C9</text>
<text x="53.1" y="146.6">R11</text>
<text x="67.1" y="145.3">LED2</text>
<text x="172.5" y="145.3">LED1</text>
<text x="209.3" y="155.5">C10</text>
<text x="289.3" y="160.6">C11</text>
<text x="168.7" y="169.5">C12</text>
<text x="176.3" y="169.5">C13</text>
<text x="189" y="177.1">R13</text>
<text x="34" y="184.7">C14</text>
<text x="41.7" y="184.7">C15</text>
<text x="63.2" y="186">C16</text>
<text x="70.9" y="186">C17</text>
<text x="180.1" y="186">C18</text>
<text x="187.7" y="186">C19</text>
<text x="12.4" y="187.2">H4</text>
</g>
<g font-size="1.6" fill="#000080">
<text x="116.6" y="14.7">R1</text>
<text x="133.1" y="13.4">SW1</text>
<text x="60.7" y="32.5">R2</text>
<text x="15" y="36.3">H1</text>
<text x="77.2" y="42.6">C3</text>
<text x="152.1" y="51.5">R5</text>
<text x="241" y="51.5">R6</text>
<text x="11.2" y="80.7">H2</text>
<text x="95" y="106.1">H3</text>
<text x="152.1" y="106.1">R9</text>
<text x="241" y="106.1">R10</text>
<text x="62" y="155.6">R12</text>
</g>
</svg>
